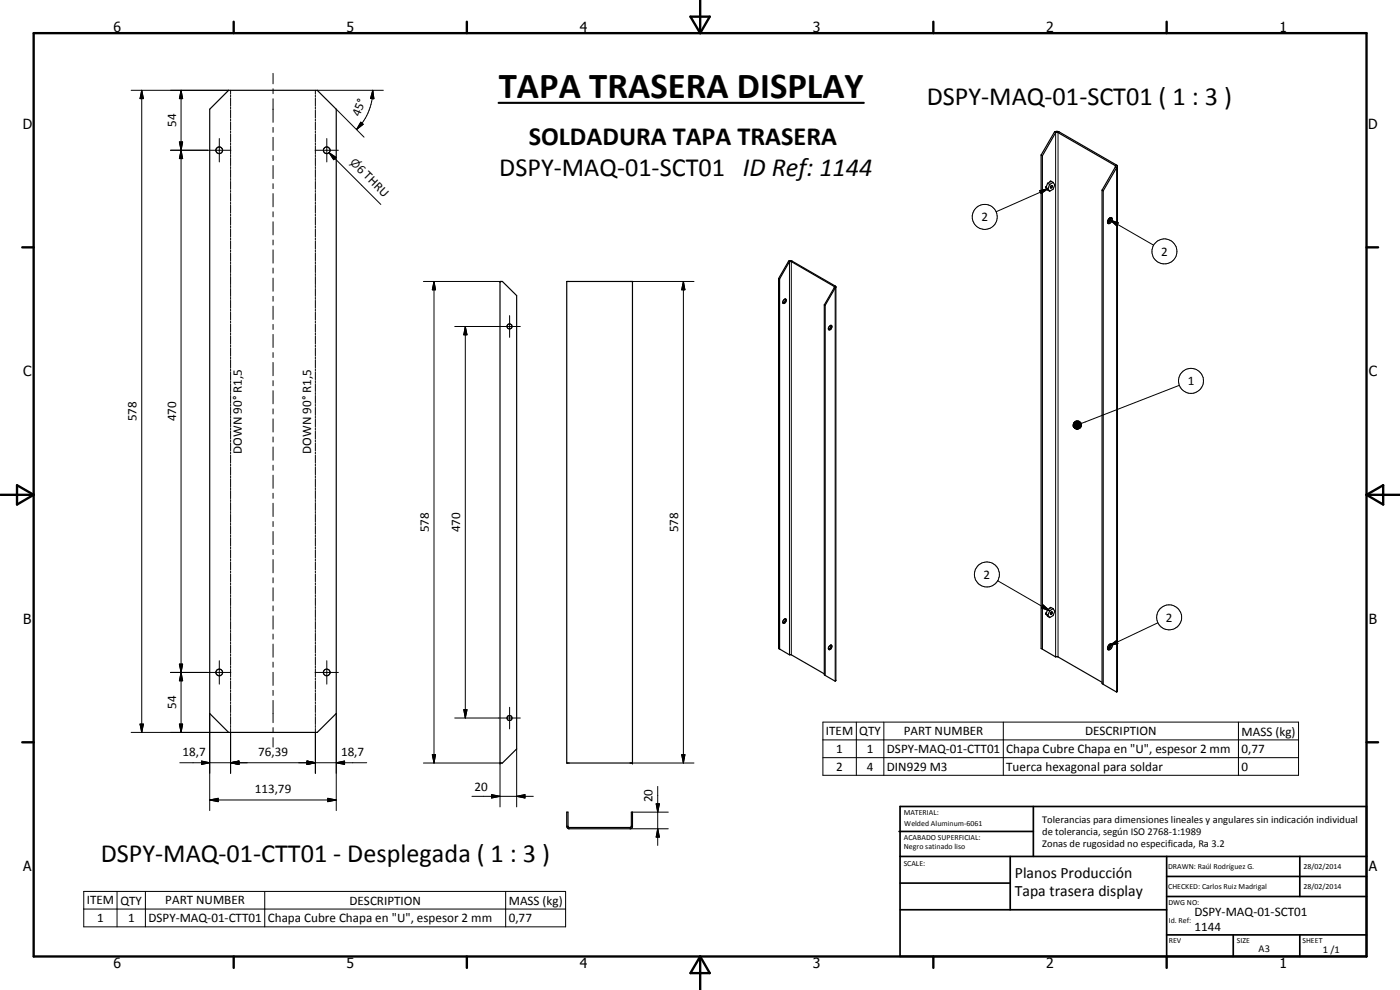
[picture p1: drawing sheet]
<svg xmlns="http://www.w3.org/2000/svg" width="420mm" height="297mm" viewBox="0 0 420 297" stroke-linecap="round" stroke-linejoin="round" font-family="sans-serif">
<g fill="none" stroke="#000" stroke-width=".35">
<path d="M68.6 27.1h26.6l5.7 5.7v181.3l-5.7 5.7h-26.6l-5.7-5.7v-181.3zM316.5 39.6l.3 .2M316.5 39.6l-4 6.9M316.5 39.6l.6-.2 .8 .2 17.2 9.9 .3 .4v157.4l-.3 .3-4-2.3M316.8 39.8l-4 6.9M316.8 39.8h.7l17.2 9.9v.4M312.5 46.5l.3 .2M312.5 46.5v148.1l.3 .2M312.8 46.7v148.1M313.8 56.2l.6 .8 .6 .4M313.8 56.2l.7 .4M314.4 55l-.6 1.2"/>
<path d="M314.4 55l.6 .3M314.5 56.6l.5 .8M315 55.3l-.5 1.3M315.4 55.8l.1-.1a.33 .33 0 0 1 .2 .5 .33 .33 0 0 1-.5 .1zM316 54.7l-.7-.4-.9 .7M316 54.7l.6 .8-.6 1.3-1 .6M316 54.7l-1 .6M330.7 57.1l.4 .2M330.7 57.1v148l.4 .2M331.1 57.3v148M334.7 50.1l-4 7M334.7 50.1l.4 .2"/>
<path d="M335.1 50.3l-4 7M335.4 50l-.3 .3M236.7 78.4h1l13.2 7.6v118.2l-.3 .2-3-1.8M236.7 78.4l.2 .1M236.7 78.4l-3 5.2M236.9 78.5l-2.9 5.2M236.9 78.5h.6l13 7.5-.1 .3M332.8 65.6h.1a.45 .45 0 0 1-.3 .7l-.2-.1M333.2 65.3l-.8 .9M333.2 65.3v.1a.88 .88 0 0 1-.8 1.2M333.3 65.3a.9 .9 0 0 1 .5 .9 .9 .9 0 0 1-.6 .7l-.4 .2-.4-.2v-.7M333.3 65.3h-.1"/>
<path d="M333.4 65.3a1.28 1.28 0 0 1-1 1.6M150.1 84.5h.7l4.3 4.2v136l-4.3 4.2h-.7zM170.1 84.5h19.7v144.4h-19.7zM233.7 83.6v111l.3 .1M233.7 83.6l.3 .1M234 83.7v111M235.2 90l.2-.2a.44 .44 0 0 1 .6 .1 .44 .44 0 0 1-.1 .7l-.4 .4a.51 .51 0 0 1-.6-.4 .51 .51 0 0 1 .3-.6zM235.7 89.7l-.1 .6-.6 .6M247.4 91.5v111l.2 .1M247.4 91.5l.2 .1M247.6 91.6v111M249 97.8a.44 .44 0 0 1 .7 0 .44 .44 0 0 1-.2 .7l-.3 .4h-.5l-.1-.5z"/>
<path d="M249.4 97.6l-.2 .9-.5 .3M250.4 86.3l-3 5.2M250.4 86.3l.2 .1M250.6 86.4l-3 5.2M250.9 86.2l-.3 .2M234 194.7l2.9 1.8h.6l9.9 5.7M235.2 185.9a.41 .41 0 0 1 .6-.2 .41 .41 0 0 1 .1 .6l-.4 .6a.46 .46 0 0 1-.6-.2 .46 .46 0 0 1 .2-.6zM235.7 185.7a.96 .96 0 0 1-.7 1.2M249 193.7a.44 .44 0 0 1 .7 0 .44 .44 0 0 1-.2 .7 .52 .52 0 0 1-.3 .5 .52 .52 0 0 1-.6-.2zM249.4 193.5l-.2 .9-.5 .4M312.8 194.8l4 2.3 .6-.1 13.3 7.7M313.8 184.1l.6 .8 .6 .4"/>
<path d="M313.8 184.1l.7 .4M314.4 182.9l-.6 1.2M314.4 182.9l.6 .4M314.5 184.5l.5 .8M315 183.3l-.5 1.2M315.4 183.7l.4-.1-.3 .7-.3-.1zM316 182.6l-.7-.4-.9 .7M316 182.6l.6 .8-.6 1.3-1 .6M316 182.6l-1 .7M332.4 194.1a.82 .82 0 0 1 .5-.7 .82 .82 0 0 1 .9 .1 1.05 1.05 0 0 1-.3 1.1 1.05 1.05 0 0 1-1.1 .2M332.4 194.1v.7M332.8 193.5a.33 .33 0 0 1 .1 .5 .33 .33 0 0 1-.5 .1"/>
<path d="M333.2 193.3a.95 .95 0 0 1-.8 1.3M333.4 193.2a1.35 1.35 0 0 1-1 1.6M170.1 247.9l.2 .6 .3 .2h18.7l.5-.6v-4.4h-.3v4.2M170.1 247.9v-4.2h.4v4.2M170.1 247.9h.4M170.5 247.9l.2 .4h18.5l.3-.4M189.5 247.9h.3"/>
<circle cx="65.8" cy="45.1" r="1.01"/>
<circle cx="98.1" cy="45.1" r="1.01"/>
<circle cx="152.9" cy="97.9" r=".74"/>
<circle cx="65.8" cy="201.8" r="1"/>
<circle cx="98.1" cy="201.8" r="1"/>
<circle cx="152.9" cy="215.4" r=".75"/>
</g>
<g fill="none" stroke="#000" stroke-width=".3">
<path d="M39.4 27.1h29.2M42.5 27.1l.5 2.5h-1zM42.5 27.1v192.7M54.3 27.1l.5 2.5h-1zM54.3 27.1v192.7M69.2 27.1v1.2M69.2 28.6v.6M69.2 29.5v2.4M69.2 32.1v.7M69.2 33.1v2.3M69.2 35.7v.6M69.2 36.6v2.4"/>
<path d="M69.2 39.3v.6M81.9 22v3.1M81.9 26.6v1.5M81.9 29.6v7.1M81.9 38.2v1.5M94.6 27.1v1.2M94.6 28.6v.6M94.6 29.5v2.4M94.6 32.1v.7M94.6 33.1v2.3M94.6 35.7v.6M94.6 36.6v2.4"/>
<path d="M94.6 39.3v.6M95.2 27.1h19.9M100.9 32.8l8.4 8.3M108.3 36.7l.7 .6-2 1.6zM111.9 27.1l.3 2.5-1-.1zM111.9 27.1a16.6 16.6 0 0 1-4.9 11.8M316.8 39.8v157.3M317.9 39.6l-.4 .2v157.3M51.2 45.1h18.1M53.8 42.6h1l-.5 2.5zM54.3 45.1l.5 2.5h-1zM65.8 41.6v7"/>
<path d="M69.2 40.2v2.3M69.2 42.8v.6M69.2 43.7v2.4M69.2 46.4v.6M69.2 47.3v2.4M69.2 50v.6M69.2 50.9v2.4M69.2 53.6v.5M69.2 54.4v2.4M69.2 57.1v.6M69.2 58v2.4M81.9 41.2v3.9"/>
<path d="M81.9 46.7v1.5M81.9 49.7v3.9M81.9 55.1v1.5M81.9 58.1v4M94.6 45.1h6.9M94.6 40.2v2.3M94.6 42.8v.6M94.6 43.7v2.4M94.6 46.4v.6M94.6 47.3v2.4M94.6 50v.6M94.6 50.9v2.4"/>
<path d="M94.6 53.6v.5M94.6 54.4v2.4M94.6 57.1v.6M94.6 58v2.4M98.1 41.6v7M98.8 45.8l2.1 1.4-.8 .7zM98.8 45.8l15.5 15.5M312 57.2l2.5-.6-2 1.5zM314.5 56.6l-15.6 6.9M335.1 49.5l-.4 .2v.4M335.1 50.3v157.3M69.2 60.7v.6"/>
<path d="M69.2 61.6v2.4M69.2 64.3v.6M69.2 65.2v2.3M69.2 67.8v.6M69.2 68.7v2.4M69.2 71.4v.6M69.2 72.3v2.4M69.2 75v.6M69.2 75.9v2.3M69.2 78.5v.6M69.2 79.4v2.4M81.9 63.5v1.6"/>
<path d="M81.9 66.5v4M81.9 72v1.5M81.9 75v4M94.6 60.7v.6M94.6 61.6v2.4M94.6 64.3v.6M94.6 65.2v2.3M94.6 67.8v.6M94.6 68.7v2.4M94.6 71.4v.6M94.6 72.3v2.4M94.6 75v.6"/>
<path d="M94.6 75.9v2.3M94.6 78.5v.6M94.6 79.4v2.4M236.9 78.5v118M237.7 78.4l-.2 .1v118M333.2 66l2.4 .8-.5 .9zM333.2 66l13 7.6M69.2 82.1v.6M69.2 83v2.4M69.2 85.6v.7M69.2 86.6v2.3M69.2 89.2v.6"/>
<path d="M69.2 90.1v2.4M69.2 92.8v.6M69.2 93.7v2.4M69.2 96.4v.5M69.2 97.3v2.4M69.2 99.9v.6M81.9 80.4v1.6M81.9 83.4v4M81.9 88.9v1.5M81.9 91.9v3.9M81.9 97.3v1.5M94.6 82.1v.6"/>
<path d="M94.6 83v2.4M94.6 85.6v.7M94.6 86.6v2.3M94.6 89.2v.6M94.6 90.1v2.4M94.6 92.8v.6M94.6 93.7v2.4M94.6 96.4v.5M94.6 97.3v2.4M94.6 99.9v.6M127.1 84.5h23M130.2 84.5l.5 2.5h-1z"/>
<path d="M130.2 84.5v144.4M136.5 98h19.7M139.6 98l.6 2.5h-1zM139.6 98v117.4M152.9 94.7v6.5M189.1 84.5h19.2M205.1 84.5l.5 2.5h-1zM205.1 84.5v144.4M250.6 85.8l-.2 .5M250.6 86.4v118M69.2 100.8v2.4M69.2 103.5v.6"/>
<path d="M69.2 104.4v2.4M69.2 107.1v.6M69.2 107.9v2.5M69.2 110.7v.6M69.2 111.5v2.4M69.2 114.2v.6M69.2 115.1v2.4M69.2 117.8v.6M69.2 118.7v2.3M81.9 100.3v4M81.9 105.8v1.5M81.9 108.8v3.9"/>
<path d="M81.9 114.2v1.5M81.9 117.2v4M94.6 100.8v2.4M94.6 103.5v.6M94.6 104.4v2.4M94.6 107.1v.6M94.6 107.9v2.5M94.6 110.7v.6M94.6 111.5v2.4M94.6 114.2v.6M94.6 115.1v2.4M94.6 117.8v.6"/>
<path d="M94.6 118.7v2.3M353.9 115.6l-29.4 11.4M69.2 121.3v.6M69.2 122.2v2.4M69.2 124.9v.6M69.2 125.8v2.4M69.2 128.5v.6M69.2 129.4v2.3M69.2 132v.6M69.2 133v2.3M69.2 135.6v.6M69.2 136.5v2.4"/>
<path d="M69.2 139.2v.6M81.9 122.7v1.5M81.9 125.7v3.9M81.9 131.1v1.5M81.9 134.1v4M81.9 139.6v1.5M94.6 121.3v.6M94.6 122.2v2.4M94.6 124.9v.6M94.6 125.8v2.4M94.6 128.5v.6M94.6 129.4v2.3"/>
<path d="M94.6 132v.6M94.6 133v2.3M94.6 135.6v.6M94.6 136.5v2.4M94.6 139.2v.6M322.1 127.4v.6zM322.1 127.7v.3zM322.1 128l.4 .4zM322.1 128l.6 .6zM322.1 128l.8 .7zM322.1 128l1.1 .8zM322.1 128l1.4 .8h-.3z"/>
<path d="M322.1 128l1.6 .7-.2 .1zM322.1 128l1.9 .6-.3 .1zM322.1 128l2.1 .4-.2 .2zM322.1 128l2.2 .2-.1 .2zM322.1 128h2.4l-.2 .2zM322.1 128l2.5-.3-.1 .3zM322.1 128l2.5-.5v.2zM322.1 128l2.4-.8 .1 .3zM322.1 128l2.3-1.1 .1 .3zM322.1 128l2.2-1.3 .1 .2zM322.1 128l2-1.5 .2 .2zM322.1 128l1.8-1.6 .2 .1z"/>
<path d="M322.1 127.2v.8zM322.1 128.1h2.4M322.1 127.9h2.5M322.2 126.9l-.1 1.1zM322.4 126.7l-.3 1.3zM322.6 126.5l.2-.1-.7 1.6zM322.6 126.5l-.5 1.5zM322.8 126.4l.3-.1-1 1.7zM323.1 126.3h.2l-1.2 1.7zM323.3 126.3h.3l-1.5 1.7zM323.6 126.3l.3 .1-1.8 1.6zM69.2 140.1v2.4"/>
<path d="M69.2 142.7v.6M69.2 143.6v2.4M69.2 146.3v.6M69.2 147.2v2.4M69.2 149.9v.6M69.2 150.8v2.4M69.2 153.5v.6M69.2 154.3v2.4M69.2 157v.6M69.2 157.9v2.4M81.9 142.6v3.9M81.9 148v1.5"/>
<path d="M81.9 151v4M81.9 156.5v1.5M81.9 159.5v3.9M94.6 140.1v2.4M94.6 142.7v.6M94.6 143.6v2.4M94.6 146.3v.6M94.6 147.2v2.4M94.6 149.9v.6M94.6 150.8v2.4M94.6 153.5v.6M94.6 154.3v2.4"/>
<path d="M94.6 157v.6M94.6 157.9v2.4M69.2 160.6v.6M69.2 161.5v2.4M69.2 164.2v.6M69.2 165.1v2.3M69.2 167.7v.6M69.2 168.6v2.4M69.2 171.3v.6M69.2 172.2v2.3M69.2 174.9v.5M69.2 175.8v2.3"/>
<path d="M69.2 178.4v.6M69.2 179.3v2.4M81.9 164.9v1.5M81.9 167.9v4M81.9 173.4v1.5M81.9 176.4v3.9M94.6 160.6v.6M94.6 161.5v2.4M94.6 164.2v.6M94.6 165.1v2.3M94.6 167.7v.6M94.6 168.6v2.4"/>
<path d="M94.6 171.3v.6M94.6 172.2v2.3M94.6 174.9v.5M94.6 175.8v2.3M94.6 178.4v.6M94.6 179.3v2.4M299.4 174.2l15.6 9.1M53.8 199.3h1l-.5 2.5zM65.8 198.2v7.1M69.2 182v.6M69.2 182.9v2.4M69.2 185.5v.7"/>
<path d="M69.2 186.5v2.3M69.2 189.1v.6M69.2 190v2.4M69.2 192.7v.6M69.2 193.6v2.4M69.2 196.3v.5M69.2 197.1v2.5M69.2 199.8v.6M81.9 181.8v1.5M81.9 184.8v4M81.9 190.2v1.6M81.9 193.3v3.9"/>
<path d="M81.9 198.7v1.5M94.6 182v.6M94.6 182.9v2.4M94.6 185.5v.7M94.6 186.5v2.3M94.6 189.1v.6M94.6 190v2.4M94.6 192.7v.6M94.6 193.6v2.4M94.6 196.3v.5M94.6 197.1v2.5M94.6 199.8v.6"/>
<path d="M98.1 198.2v7.1M313.1 181.5l1.9 1.8-2.4-.9zM333 193.7l2.1-1.5 .4 .9zM347.5 186.9l-14.5 6.8M39.4 219.8h29.2M42 217.3h1l-.5 2.5zM51.2 201.8h18.1M53.8 217.3h1l-.5 2.5zM54.3 201.8l.5 2.5h-1zM62.9 214.1v29.1M69.2 200.7v2.4M69.2 203.4v.6"/>
<path d="M69.2 204.3v2.4M69.2 207v.6M69.2 207.9v2.3M69.2 210.6v.5M69.2 211.5v2.3M69.2 214.1v.6M69.2 215v2.4M69.2 217.7v.6M69.2 218.6v13.4M81.9 201.7v4M81.9 207.1v1.6M81.9 210.1v6.7"/>
<path d="M81.9 218.3v1.5M94.6 201.8h6.9M94.6 200.7v2.4M94.6 203.4v.6M94.6 204.3v2.4M94.6 207v.6M94.6 207.9v2.3M94.6 210.6v.5M94.6 211.5v2.3M94.6 214.1v.6M94.6 215v2.4M94.6 217.7v.6"/>
<path d="M94.6 218.6v13.4M100.9 214.1v29.1M136.5 215.4h19.7M139.2 212.9h1l-.6 2.5zM152.9 212.2v6.5M247 216.7h142.7v15.9h-142.7zM257 216.7v15.9M265.2 216.7v15.9M301.1 216.7v15.9M371.7 216.7v15.9M54 228.9h56.1M60.5 228.3l2.4 .6-2.4 .5z"/>
<path d="M69.2 228.9l2.5-.6v1.1zM81.9 221.3v2.9M92.1 228.3l2.5 .6-2.5 .5zM98.4 239.5l2.5 .5-2.5 .5zM100.9 228.9l2.5-.6v1.1zM127.1 228.9h23v13.2M129.7 226.4h1l-.5 2.5zM141.6 238.9h18.5M147.5 238.4l2.6 .5-2.6 .5zM155.1 238.9l2.5-.5v1zM155.1 224.7v17.4M189.1 228.9h19.2"/>
<path d="M197.4 236v17.7M204.6 226.4h1l-.5 2.5zM247 222h142.7M247 227.3h142.7M62.9 240l2.6-.5v1zM62.9 240h38M189.1 248.7h11.5M189.8 243.7h10.8M196.9 241.2h1l-.5 2.5zM197.4 248.7l.5 2.5h-1zM25.1 267.5h144.6v10.6h-144.6zM25.1 272.8h144.6"/>
<path d="M35.1 267.5v10.6M43.6 267.5v10.6M79.4 267.5v10.6M151.8 267.5v10.6"/>
<circle cx="295.5" cy="65.1" r="3.7"/>
<circle cx="349.5" cy="75.4" r="3.7"/>
<circle cx="357.4" cy="114.3" r="3.7"/>
<circle cx="296.2" cy="172.4" r="3.8"/>
<circle cx="350.9" cy="185.2" r="3.7"/>
</g>
<g fill="#000">
<circle cx="150.1" cy="84.5" r=".18"/>
<circle cx="189.8" cy="84.5" r=".18"/>
<circle cx="150.1" cy="228.9" r=".18"/>
<circle cx="189.8" cy="228.9" r=".18"/>
</g>
<g fill="none" stroke="#000" stroke-width=".71">
<path d="M10.1 9.9h400v277.1h-400zM70.1 6.5v3.4M140.1 6.5v3.4M207.2 5h5.8l-2.9 4.9zM210.1 0v9.9M280.1 6.5v3.4M350.1 6.5v3.4M6.7 74.2h3.4M410.1 74.2h3.5M.1 148.5h10M5.1 145.6l5 2.9-5 2.9zM410.1 148.5h10"/>
<path d="M410.1 148.5l5-2.9v5.8zM6.7 222.7h3.4M410.1 222.7h3.5M70.1 287v3.4M140.1 287v3.4M210.1 287v10M210.1 287l2.9 5h-5.8zM280.1 287v3.4M350.1 287v3.4"/>
</g>
<g fill="none" stroke="#000" stroke-width=".51">
<path d="M269.8 249.5h40.3M270.1 242h140v45h-140zM270.1 257h140M303.2 257v16M310.1 242v15M350.1 257v30M390.1 257v12M270.1 265h33.1M270.1 273h80M350.1 269h60M350.1 263h60M350.1 280.5h60"/>
<path d="M370.1 280.5v6.5M390.1 280.5v6.5"/>
</g>
<path d="M149.6 30.9h109.6" fill="none" stroke="#000" stroke-width=".63"/>
<g fill="#000">
<path d="M42.5 27.1l.5 2.5h-1zM54.3 27.1l.5 2.5h-1zM108.3 36.7l.7 .6-2 1.6zM111.9 27.1l.3 2.5-1-.1zM53.8 42.6h1l-.5 2.5zM54.3 45.1l.5 2.5h-1zM98.8 45.8l2.1 1.4-.8 .7zM312 57.2l2.5-.6-2 1.5zM333.2 66l2.4 .8-.5 .9zM130.2 84.5l.5 2.5h-1zM205.1 84.5l.5 2.5h-1zM139.6 98l.6 2.5h-1z"/>
<path d="M322.1 128l.4 .4zM322.1 128l.6 .6zM322.1 128l.8 .7zM322.1 128l1.1 .8zM322.1 128l1.4 .8h-.3zM322.1 128l1.6 .7-.2 .1zM322.1 128l1.9 .6-.3 .1zM322.1 128l2.1 .4-.2 .2zM322.1 128l2.2 .2-.1 .2zM322.1 128l2.5-.5v.2zM322.1 128l2.4-.8 .1 .3zM322.1 128l2.3-1.1 .1 .3z"/>
<path d="M322.1 128l2.2-1.3 .1 .2zM322.1 128l2-1.5 .2 .2zM322.1 128l1.8-1.6 .2 .1zM323.6 126.3l.3 .1-1.8 1.6zM323.3 126.3h.3l-1.5 1.7zM323.1 126.3h.2l-1.2 1.7zM322.8 126.4l.3-.1-1 1.7zM322.6 126.5l.2-.1-.7 1.6zM322.6 126.5l-.5 1.5zM322.4 126.7l-.3 1.3zM322.2 126.9l-.1 1.1zM322.1 127.2v.8z"/>
<path d="M322.1 127.4v.6zM322.1 127.7v.3zM53.8 199.3h1l-.5 2.5zM313.1 181.5l1.9 1.8-2.4-.9zM333 193.7l2.1-1.5 .4 .9zM42 217.3h1l-.5 2.5zM53.8 217.3h1l-.5 2.5zM54.3 201.8l.5 2.5h-1zM139.2 212.9h1l-.6 2.5zM60.5 228.3l2.4 .6-2.4 .5zM62.9 240l2.6-.5v1zM69.2 228.9l2.5-.6v1.1z"/>
<path d="M92.1 228.3l2.5 .6-2.5 .5zM100.9 228.9l2.5-.6v1.1zM129.7 226.4h1l-.5 2.5zM147.5 238.4l2.6 .5-2.6 .5zM155.1 238.9l2.5-.5v1zM204.6 226.4h1l-.5 2.5zM98.4 239.5l2.5 .5-2.5 .5zM196.9 241.2h1l-.5 2.5zM197.4 248.7l.5 2.5h-1z"/>
</g>
<text font-size="11" x="149.7" y="29.3">TAPA TRASERA DISPLAY</text>
<g font-size="7.9">
<text x="278.1" y="31.6">DSPY-MAQ-01-SCT01 ( 1 : 3 )</text>
<text x="158.7" y="43.6">SOLDADURA TAPA TRASERA</text>
<text x="149.8" y="52.7">DSPY-MAQ-01-SCT01 ID Ref: 1144</text>
<text x="30.2" y="258.5">DSPY-MAQ-01-CTT01 - Desplegada ( 1 : 3 )</text>
</g>
<g font-size="4.7">
<text x="304.6" y="263.5">Planos Producción</text>
<text x="304.6" y="268.9">Tapa trasera display</text>
</g>
<g font-size="4.2">
<text x="34" y="9.6">6</text>
<text x="104" y="9.6">5</text>
<text x="174" y="9.6">4</text>
<text x="244" y="9.6">3</text>
<text x="314" y="9.6">2</text>
<text x="384" y="9.6">1</text>
<text x="6.8" y="38.7">D</text>
<text x="410.6" y="38.7">D</text>
<text x="7" y="112.9">C</text>
<text x="410.8" y="112.9">C</text>
<text x="7" y="187.1">B</text>
<text x="410.8" y="187.1">B</text>
<text x="7" y="261.4">A</text>
<text x="410.8" y="261.4">A</text>
<text x="34" y="290.4">6</text>
<text x="104" y="290.4">5</text>
<text x="174" y="290.4">4</text>
<text x="244" y="290.4">3</text>
<text x="314" y="290.4">2</text>
<text x="384" y="290.4">1</text>
</g>
<g font-size="3.9">
<text x="107.9" y="35.2" transform="rotate(-68 107.9 35.2)">45°</text>
<text x="52.8" y="38.1" transform="rotate(-90 52.8 38.1)">54</text>
<text x="106.9" y="50.9" transform="rotate(45 106.9 50.9)">6 THRU</text>
<text x="294.5" y="66.4">2</text>
<text x="348.5" y="76.8">2</text>
<text x="356.4" y="115.5">1</text>
<text x="41" y="126.4" transform="rotate(-90 41 126.4)">578</text>
<text x="52.8" y="126.4" transform="rotate(-90 52.8 126.4)">470</text>
<text x="72.6" y="136.1" transform="rotate(-90 72.6 136.1)">DOWN 90° R1,5</text>
<text x="93.4" y="136.1" transform="rotate(-90 93.4 136.1)">DOWN 90° R1,5</text>
<text x="128.7" y="159.7" transform="rotate(-90 128.7 159.7)">578</text>
<text x="138.1" y="159.7" transform="rotate(-90 138.1 159.7)">470</text>
<text x="203.6" y="159.7" transform="rotate(-90 203.6 159.7)">578</text>
<text x="295.2" y="173.7">2</text>
<text x="349.9" y="186.5">2</text>
<text x="52.8" y="212.8" transform="rotate(-90 52.8 212.8)">54</text>
<text x="247.9" y="220.6">ITEM</text>
<text x="257.9" y="220.6">QTY</text>
<text x="271.2" y="220.6">PART NUMBER</text>
<text x="325.7" y="220.6">DESCRIPTION</text>
<text x="372.6" y="220.7">MASS (kg)</text>
<text x="54.8" y="226.8">18,7</text>
<text x="77.5" y="226.8">76,39</text>
<text x="102.4" y="226.8">18,7</text>
<text x="251" y="225.9">1</text>
<text x="260.1" y="225.9">1</text>
<text x="266.2" y="225.9">DSPY-MAQ-01-CTT01</text>
<text x="302" y="226">Chapa Cubre Chapa en &quot;U&quot;, espesor 2 mm</text>
<text x="372.6" y="225.9">0,77</text>
<text x="251" y="231.2">2</text>
<text x="260.1" y="231.2">4</text>
<text x="266.2" y="231.2">DIN929 M3</text>
<text x="302" y="231.3">Tuerca hexagonal para soldar</text>
<text x="372.6" y="231.2">0</text>
<text x="76.5" y="238">113,79</text>
<text x="142.4" y="237.4">20</text>
<text x="195.9" y="240.7" transform="rotate(-90 195.9 240.7)">20</text>
<text x="26.1" y="271.4">ITEM</text>
<text x="36.2" y="271.4">QTY</text>
<text x="49.6" y="271.4">PART NUMBER</text>
<text x="104.9" y="271.4">DESCRIPTION</text>
<text x="152.7" y="271.5">MASS (kg)</text>
<text x="358.5" y="275">DSPY-MAQ-01-SCT01</text>
<text x="29.2" y="276.7">1</text>
<text x="38.4" y="276.7">1</text>
<text x="44.6" y="276.7">DSPY-MAQ-01-CTT01</text>
<text x="80.4" y="276.8">Chapa Cubre Chapa en &quot;U&quot;, espesor 2 mm</text>
<text x="152.7" y="276.7">0,77</text>
<text x="358.5" y="279.4">1144</text>
</g>
<text font-size="3.3" x="104.9" y="48.9" transform="rotate(45 104.9 48.9)">n</text>
<g font-size="3.1">
<text x="312.7" y="246.8">Tolerancias para dimensiones lineales y angulares sin indicación individual</text>
<text x="312.7" y="250.4">de tolerancia, según ISO 2768-1:1989</text>
<text x="312.7" y="254">Zonas de rugosidad no especificada, Ra 3.2</text>
<text x="377.7" y="285.6">A3</text>
<text x="397" y="285.9">1 /1</text>
</g>
<g font-size="2.4">
<text x="271.2" y="244.4">MATERIAL:</text>
<text x="271.3" y="252">ACABADO SUPERFICIAL:</text>
<text x="271.4" y="247.9">Welded Aluminum-6061</text>
<text x="271.3" y="254.6">Negro satinado liso</text>
<text x="271.2" y="259.7">SCALE:</text>
<text x="350.6" y="260.8">DRAWN: Raúl Rodríguez G.</text>
<text x="391.2" y="260.6">28/02/2014</text>
<text x="350.6" y="266.9">CHECKED: Carlos Ruiz Madrigal</text>
<text x="391.2" y="266.7">28/02/2014</text>
<text x="350.6" y="271.4">DWG NO:</text>
<text x="350.8" y="276.9">Id. Ref:</text>
<text x="350.8" y="282.8">REV</text>
<text x="371.2" y="282.9">SIZE</text>
<text x="390.9" y="282.9">SHEET</text>
</g>
</svg>
